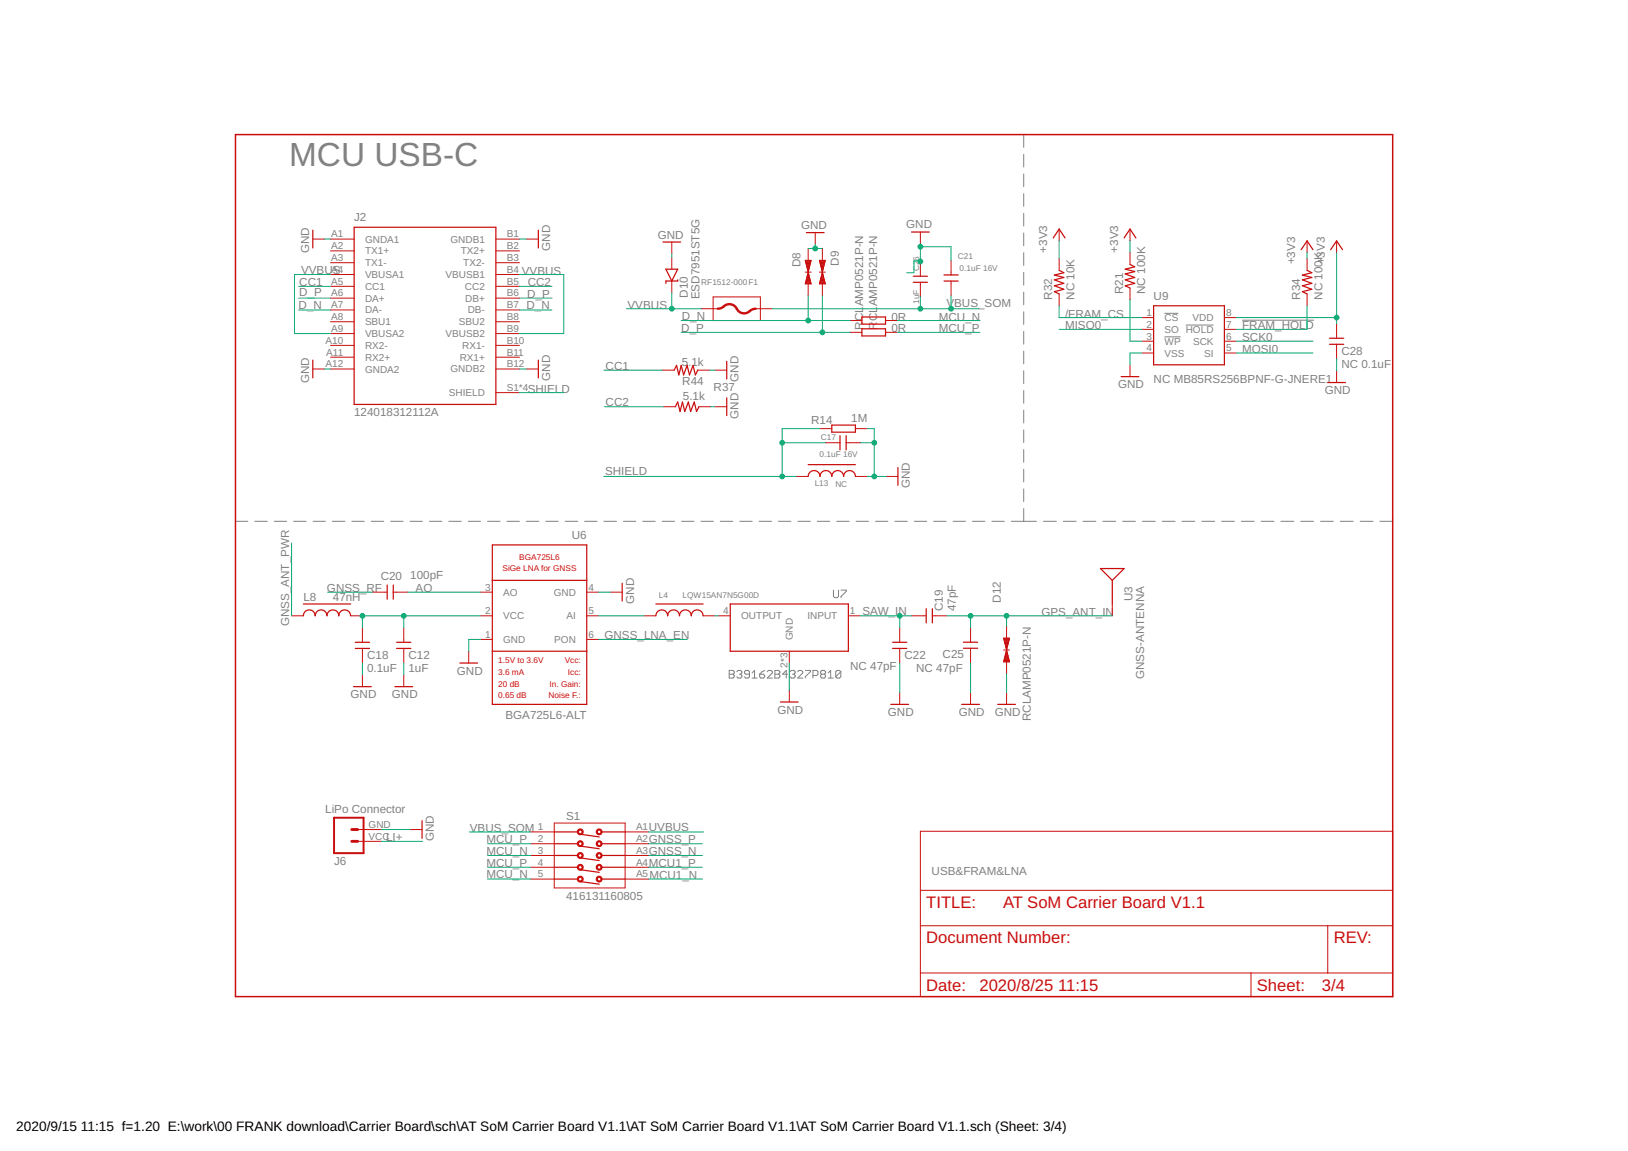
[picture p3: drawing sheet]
<svg xmlns="http://www.w3.org/2000/svg" width="420mm" height="297mm" viewBox="0 0 420 297" stroke-linecap="round" stroke-linejoin="round" font-family="sans-serif">
<g fill="none" stroke="#808080" stroke-width=".26">
<path d="M264.2 34.7v3.3M264.2 39.8v3.3M264.2 44.9v3.3M264.2 50v3.3M264.2 55.1v3.2M264.2 60.1v3.3M264.2 65.2v3.3M264.2 70.3v3.3M264.2 75.4v3.3M264.2 80.5v3.2M264.2 85.5v3.3M264.2 90.6v3.3"/>
<path d="M264.2 95.7v3.3M300.5 80.9h3.6M300.5 86.9h4.2M306 83.9h7.2M320.6 82.6h18.5M264.2 100.8v3.3M264.2 105.9v3.2M264.2 110.9v3.3M264.2 116v3.3M60.8 134.5h3.2M65.8 134.5h3.2M70.8 134.5h3.2"/>
<path d="M75.8 134.5h3.2M80.8 134.5h3.2M85.8 134.5h3.2M90.8 134.5h3.2M95.8 134.5h3.2M100.8 134.5h3.2M105.8 134.5h3.2M110.8 134.5h3.2M115.8 134.5h3.2M120.8 134.5h3.2M125.8 134.5h3.3M130.9 134.5h3.1"/>
<path d="M135.8 134.5h3.3M140.9 134.5h3.2M145.9 134.5h3.2M150.9 134.5h3.2M155.9 134.5h3.2M160.9 134.5h3.2M165.9 134.5h3.2M170.9 134.5h3.2M175.9 134.5h3.2M180.9 134.5h3.2M185.9 134.5h3.2M190.9 134.5h3.2"/>
<path d="M195.9 134.5h3.2M200.9 134.5h3.2M205.9 134.5h3.2M210.9 134.5h3.2M215.9 134.5h3.2M220.9 134.5h3.3M226 134.5h3.2M230.9 134.5h3.3M236 134.5h3.2M241 134.5h3.2M246 134.5h3.2M251 134.5h3.2"/>
<path d="M256 134.5h3.2M261 134.5h6.5M264.2 121.1v3.3M264.2 126.2v3.3M264.2 131.3v3.2M269.3 134.5h3.3M274.4 134.5h3.3M279.5 134.5h3.3M284.6 134.5h3.3M289.7 134.5h3.3M294.8 134.5h3.4M300 134.5h3.3"/>
<path d="M305.1 134.5h3.3M310.2 134.5h3.3M315.3 134.5h3.3M320.4 134.5h3.3M325.5 134.5h3.3M330.6 134.5h3.3M335.7 134.5h3.3M340.8 134.5h3.3M345.9 134.5h3.3M351 134.5h3.3M359.4 133.8v.7h-3.3M215.1 152.3v1.6l.3 .3h.7l.3-.3v-1.6"/>
<path d="M217.1 152.3h1.3v.3l-1.3 1.3v.3M188.2 173h1l.3 .4v.3l-.3 .3 .3 .3v.3l-.3 .4h-1zM188.2 174h1M190.2 173.4l.3-.4h.6l.4 .4v.3l-.4 .3M190.8 174h.3M191.1 174l.4 .3v.3l-.4 .4h-.6l-.3-.4M193.4 174h-1l-.3-.3v-.3l.3-.4h.7l.3 .4v1.2l-.3 .4h-.7l-.3-.4M194.1 175h1.3M194.1 173.7l.6-.7v2M196 174h1l.4 .3v.3l-.4 .4h-.6l-.4-.4zM197.4 173l-1.4 1M198 173.4l.3-.4h.7l.3 .4v.3l-1.3 1.3h1.3"/>
<path d="M200 173h1l.3 .4v.3l-.3 .3 .3 .3v.3l-.3 .4h-1zM200 174h1M203.2 174h-1.2l.9-1v2M203.9 173.4l.3-.4h.7l.3 .4v.3l-.3 .3M204.6 174h.3M204.9 174l.3 .3v.3l-.3 .4h-.7l-.3-.4M205.9 173.4l.3-.4h.6l.4 .4v.3l-1.3 1.3h1.3M207.8 173h1.3v.4l-1.3 1.2v.4M209.8 174.3h1l.3-.3v-.6l-.3-.4h-1v2M212.1 174l-.3-.3v-.3l.3-.4h.6l.4 .4v.3l-.4 .3M212.1 174l-.3 .3v.3l.3 .4h.6l.4-.4v-.3l-.4-.3M212.1 174h.6"/>
<path d="M213.7 175h1.3M213.7 173.7l.7-.7v2M217 173.4l-.3-.4h-.7l-.3 .4v1.2M217 173.4v1.2l-.3 .4h-.7l-.3-.4M217 173.4l-1.3 1.2"/>
</g>
<path d="M60.8 34.7h298.6v222.5h-298.6z" fill="none" stroke="#c90d0c" stroke-width=".38"/>
<g fill="none" stroke="#c90d0c" stroke-width=".26">
<path d="M237.5 59.9v3M273.3 59.1v3.1M291.6 59.1v3.1M80.7 61.7h3.1M85.3 61.7h6.1M85.3 64.7h6.1M85.3 67.8h6.1M85.3 70.8h6.1M85.3 73.9h6.1M85.3 76.9h6.1M85.3 80h6.1M128 61.7h6.1"/>
<path d="M128 64.7h6.1M128 67.8h6.1M128 70.8h6.1M128 73.9h6.1M128 76.9h6.1M128 80h6.1M135.9 61.7h3M173.4 62.5v3M173.4 66.4v3.1M173.4 72.5v3.1M181 79.7h4.3M184 76.6h12.2v6.1h-12.2z"/>
<path d="M195 79.7h4.3M207.8 70.2h1.5M207.8 67.2h1.5l-1.5 6.1h1.5zM207.8 67.3h1.5M207.9 73.2h1.4M207.9 73h1.4M207.9 67.4h1.4M207.9 72.9h1.3M207.9 67.6h1.4M207.9 67.7h1.3M208 72.7h1.2M208 67.9h1.2"/>
<path d="M208 72.5h1.1M208 68h1.1M208 72.4h1.1M208.1 72.2h1M208.1 68.2h1M208.1 68.3h1M208.1 72.1h.9M208.1 68.5h.9M208.2 71.9h.8M208.2 68.6h.8M208.2 71.8h.8M208.2 71.6h.7"/>
<path d="M208.2 68.8h.7M208.3 71.5h.6M208.3 68.9h.6M208.3 69.1h.6M208.3 71.3h.6M208.3 69.2h.5M208.3 71.2h.5M208.4 69.4h.4M208.4 71h.4M208.4 70.9h.3M208.4 69.5h.3M208.4 70.7h.3"/>
<path d="M208.4 69.7h.3M208.5 69.8h.2M208.5 70.6h.2M208.5 70h.1M208.5 70.4h.1M208.6 70.1h.1M208.6 64.1v3.1M208.6 73.3v3M210.4 60v3.1M211.5 70.2h1.5M211.5 67.2h1.5l-1.5 6.1h1.5zM211.5 73.2h1.5"/>
<path d="M211.5 67.3h1.5M211.5 73h1.4M211.5 67.4h1.4M211.6 67.6h1.3M211.6 72.9h1.3M211.6 67.7h1.3M211.6 72.7h1.3M211.6 67.9h1.2M211.7 72.5h1.1M211.7 72.4h1.1M211.7 68h1.1M211.7 68.2h1"/>
<path d="M211.7 72.2h1M211.8 68.3h.9M211.8 72.1h.9M211.8 68.5h.9M211.8 71.9h.9M211.8 71.8h.8M211.8 68.6h.8M211.9 71.6h.7M211.9 68.8h.7M211.9 68.9h.7M211.9 71.5h.7M211.9 69.1h.6"/>
<path d="M212 71.3h.5M212 69.2h.5M212 71.2h.5M212 71h.4M212 69.4h.4M212.1 70.9h.3M212.1 69.5h.3M212.1 69.7h.3M212.1 70.7h.3M212.1 69.8h.2M212.2 70.6h.1M212.2 70.4h.1"/>
<path d="M212.2 70h.1M212.2 70.1h.1M212.2 64.1v3.1M212.2 73.3v3M237.5 67.5v3.8M237.5 72.9v3.7M245.4 67.2v3.8M245.4 72.5v3.8M273.3 66.7v3.1M273.3 75.9v3M291.6 65.2v3M291.6 74.3v3.1"/>
<path d="M337.3 62.2v3M337.3 66.7v3.1M337.3 75.9v3M345 62.2v3M80.7 95.2h3.1M85.3 83h6.1M85.3 86.1h6.1M85.3 89.1h6.1M85.3 92.2h6.1M85.3 95.2h6.1M128 83h6.1M128 86.1h6.1"/>
<path d="M128 89.1h6.1M128 92.2h6.1M128 95.2h6.1M135.9 95.2h3M170.9 95.5h3.1M180.1 95.5h3M184.5 95.5h3.1M219.4 82.7h3M219.4 85.8h3M228.5 82.7h3.1M228.5 85.8h3.1M291.6 94.1v3.1"/>
<path d="M294.7 82h3M294.7 85h3M294.7 88.1h3M294.7 91.1h3M316 82h3M316 85h3M316 88.1h3M316 91.1h3M345 83.5v3.8M345 88.9v3.7M345 95.7v3M128 101.3h6.1"/>
<path d="M171.2 105h3.1M180.4 105h3M184.5 105h3.1M211.6 110.6h3.1M213 114.3h3.8M218.4 114.3h3.7M220.8 110.6h3M205.5 123h3.1M220.8 123h3M228.7 123h3M75.2 158.9h3.1M90.5 158.9h3"/>
<path d="M96.1 152.8h3.8M101.5 152.8h3.8M124 152.8h3.1M124 158.9h3.1M151.4 152.8h3.1M151.4 158.9h3.1M157.5 152.8h3.1M166.2 158.9h3.1M181.5 158.9h3M185.4 158.9h3.1M218.9 158.9h3.1M235.2 158.9h3.9"/>
<path d="M240.6 158.9h3.8M287.1 155.9v3M93.5 162v3.8M93.5 167.3v3.8M93.5 174.2v3M104.2 162v3.8M104.2 167.3v3.8M104.2 174.2v3M121 168.1v3M124 165h3.1M151.4 165h3.1M203.7 168.1v3"/>
<path d="M203.7 178.1v3.1M232.2 162v3.8M232.2 167.3v3.8M232.2 178.7v3.1M250.5 162v3.7M250.5 167.3v3.8M250.5 178.7v3.1M259 167.7h1.5M259 164.7h1.5l-1.5 6.1h1.5zM259.1 170.6h1.4M259.1 164.9h1.4M259.1 165h1.4"/>
<path d="M259.1 170.5h1.4M259.1 170.3h1.3M259.1 165.2h1.3M259.2 165.3h1.2M259.2 170.2h1.2M259.2 170h1.1M259.2 165.5h1.1M259.2 169.9h1.1M259.2 165.6h1.1M259.3 169.7h1M259.3 165.8h1M259.3 165.9h.9"/>
<path d="M259.3 169.6h.9M259.4 169.4h.8M259.4 166.1h.8M259.4 169.2h.8M259.4 166.2h.8M259.4 169.1h.7M259.4 166.4h.7M259.5 169h.6M259.5 166.5h.6M259.5 166.7h.6M259.5 168.8h.5M259.5 168.7h.5"/>
<path d="M259.5 166.8h.5M259.6 168.5h.4M259.6 167h.4M259.6 168.3h.3M259.6 167.1h.3M259.7 167.3h.2M259.7 168.2h.2M259.7 167.4h.2M259.7 168h.1M259.7 167.9h.1M259.7 167.6h.1M259.8 161.6v3.1"/>
<path d="M259.8 170.8v3M259.8 178.7v3.1M259.8 167.7v.1M92.3 214.1h6.1M92.3 217.1h6.1M105.9 214.1h3M137 214.7h6M137 217.7h6M143 212.4h18.3v16.8h-18.3zM161.3 214.7h6.1M161.3 217.7h6.1M237.5 214.5h121.9v42.7h-121.9z"/>
<path d="M137 220.8h6M137 223.8h6M137 226.9h6M161.3 220.8h6.1M161.3 223.8h6.1M161.3 226.9h6.1M237.5 238.9h121.9M237.5 229.8h121.9M342.7 238.9v12.2M237.5 251.1h121.9M322.9 251.1v6.1"/>
</g>
<g fill="none" stroke="#c90d0c" stroke-width=".32">
<path d="M80.7 59.4v4.6M91.4 58.7h36.6v45.7h-36.6zM138.9 59.4v4.6M235.2 59.9h4.6M171.1 62.5h4.6M171.9 69.5h3l-1.5 3zM174.9 72.2v.3h-3v.6M208.1 60h4.6M235.7 71.3h3.7M235.7 72.9h3.7M243.6 72.5h3.7M243.6 71h3.7"/>
<path d="M271.8 61.4l1.5-2.3 1.6 2.3M273.3 69.8l1.3 .6-2.5 .6 2.5 .6-2.5 .6 2.5 .9-2.5 .6 2.5 1-2.5 .6 1.2 .6M290.1 61.4l1.5-2.3 1.6 2.3M291.6 68.2l1.2 .7-2.4 .6 2.4 .6-2.4 .6 2.4 .9-2.4 .6 2.4 .9-2.4 .6 1.2 .6M297.7 78.9h18.3v15.2h-18.3zM335.8 64.4l1.5-2.2 1.6 2.2M337.3 69.8l1.3 .6-2.5 .6 2.5 .6-2.5 .6 2.5 .9-2.5 .6 2.5 1-2.5 .6 1.2 .6M343.4 64.4l1.6-2.2 1.5 2.2M80.7 92.9v4.6M138.9 92.9v4.6M174 95.5l.6-1.2 .6 2.5 .6-2.5 .6 2.5 .9-2.5 .6 2.5 1-2.5 .6 2.5 .6-1.3M187.6 93.2v4.6"/>
<path d="M222.4 81.8h6.1v1.9h-6.1zM222.4 84.9h6.1v1.8h-6.1zM289.3 97.2h4.6M342.7 98.7h4.5M343.1 87.3h3.7M343.1 88.9h3.7M174.3 105l.6-1.2 .6 2.4 .6-2.4 .6 2.4 1-2.4 .5 2.4 1-2.4 .6 2.4 .6-1.2M187.6 102.7v4.6M208.6 119.9h12.2M214.7 109.7h6.1v1.8h-6.1zM216.8 112.4v3.7M218.4 112.4v3.7"/>
<path d="M208.6 123a1.52 1.52 0 0 1 1.5-1.6 1.52 1.52 0 0 1 1.5 1.6 1.52 1.52 0 0 1 1.5-1.6 1.52 1.52 0 0 1 1.6 1.6 1.52 1.52 0 0 1 1.5-1.6 1.52 1.52 0 0 1 1.5 1.6 1.52 1.52 0 0 1 1.5-1.6 1.52 1.52 0 0 1 1.6 1.6M231.7 120.7v4.5M78.3 158.9a1.52 1.52 0 0 1 1.5-1.5 1.52 1.52 0 0 1 1.5 1.5 1.52 1.52 0 0 1 1.6-1.5 1.52 1.52 0 0 1 1.5 1.5 1.52 1.52 0 0 1 1.5-1.5 1.52 1.52 0 0 1 1.5 1.5 1.52 1.52 0 0 1 1.6-1.5 1.52 1.52 0 0 1 1.5 1.5M78.3 155.9h12.2M99.9 151v3.6M101.5 151v3.6M127.1 140.6h24.3v41.2h-24.3zM127.1 149.8h24.3M160.6 150.5v4.6M169.3 158.9a1.52 1.52 0 0 1 1.5-1.5 1.52 1.52 0 0 1 1.5 1.5 1.52 1.52 0 0 1 1.5-1.5 1.52 1.52 0 0 1 1.6 1.5 1.52 1.52 0 0 1 1.5-1.5 1.52 1.52 0 0 1 1.5 1.5 1.52 1.52 0 0 1 1.5-1.5 1.52 1.52 0 0 1 1.6 1.5M169.3 155.9h12.2M188.5 155.9h30.4v12.2h-30.4z"/>
<path d="M239 157.1v3.6M240.6 157.1v3.6M284 146.7h6.1l-3 3.1zM287.1 149.8v6.1M91.2 177.2h4.6M91.7 165.8h3.7M91.7 167.3h3.7M101.9 177.2h4.6M102.4 165.8h3.6M102.4 167.3h3.6M118.7 171.1h4.6M127.1 168.1h24.3"/>
<path d="M230.4 165.8h3.6M230.4 167.3h3.6M248.6 165.7h3.7M248.6 167.3h3.7M201.4 181.2h4.6M229.9 181.8h4.6M248.2 181.8h4.6M257.5 181.8h4.6M108.9 211.8v4.6M143 214.7h6.1M143 217.7h6.1M149.6 218.3l5 .7"/>
<path d="M149.7 215.3l4.9 .7M155.2 214.7h6.1M155.2 217.7h6.1M143 220.8h6.1M143 223.8h6.1M143 226.9h6.1M149.6 221.4l5 .7M149.6 224.4l5 .7M149.6 227.5l5 .7M155.2 220.8h6.1M155.2 223.8h6.1M155.2 226.9h6.1"/>
</g>
<path d="M185.3 79.7l1.2-.4a2.26 2.26 0 0 1 3.9 .7 2.19 2.19 0 0 0 3.4 0l1.2-.3" fill="none" stroke="#c90d0c" stroke-width=".61"/>
<g fill="#c90d0c" stroke="#c90d0c" stroke-width=".26">
<path d="M154.1 214.2a.76 .76 0 0 1 1.2 0 .76 .76 0 0 1-.4 1.2 .76 .76 0 0 1-1-.7h.3a.46 .46 0 0 1 .6-.4 .46 .46 0 0 1 .1 .8 .46 .46 0 0 1-.7-.3l-.3-.1z" fill-rule="evenodd"/>
<path d="M149.2 214.2a.76 .76 0 0 1 1.2 .1 .76 .76 0 0 1-.4 1.1 .76 .76 0 0 1-1-.7h.3a.46 .46 0 0 1 .7-.4 .46 .46 0 0 1 .1 .8 .46 .46 0 0 1-.8-.3l-.3-.1z" fill-rule="evenodd"/>
<path d="M154.1 217.2a.76 .76 0 0 1 1.2 .1 .76 .76 0 0 1-.4 1.1 .76 .76 0 0 1-1-.7h.3a.46 .46 0 0 1 .6-.4 .46 .46 0 0 1 .1 .8 .46 .46 0 0 1-.7-.2l-.3-.2z" fill-rule="evenodd"/>
<path d="M149.2 217.2a.76 .76 0 0 1 1.2 .1 .76 .76 0 0 1-.4 1.2 .76 .76 0 0 1-1-.8h.3a.46 .46 0 0 1 .7-.4 .46 .46 0 0 1 .1 .8 .46 .46 0 0 1-.8-.2l-.3-.2z" fill-rule="evenodd"/>
<path d="M154.1 220.3a.76 .76 0 0 1 1.2 0 .76 .76 0 0 1-.4 1.2 .76 .76 0 0 1-1-.7h.3a.46 .46 0 0 1 .6-.4 .46 .46 0 0 1 .1 .7 .46 .46 0 0 1-.7-.2v-.1h-.3z" fill-rule="evenodd"/>
<path d="M149.2 220.3a.76 .76 0 0 1 1.2 .1 .76 .76 0 0 1-.4 1.1 .76 .76 0 0 1-1-.7h.3a.46 .46 0 0 1 .7-.4 .46 .46 0 0 1 .1 .7 .46 .46 0 0 1-.8-.2v-.1h-.3z" fill-rule="evenodd"/>
<path d="M154.1 223.3a.76 .76 0 0 1 1.2 .1 .76 .76 0 0 1-.4 1.1 .76 .76 0 0 1-1-.7h.3a.46 .46 0 0 1 .6-.4 .46 .46 0 0 1 .1 .8 .46 .46 0 0 1-.7-.2v-.2h-.3z" fill-rule="evenodd"/>
<path d="M149.2 223.3a.76 .76 0 0 1 1.2 .1 .76 .76 0 0 1-.4 1.2 .76 .76 0 0 1-1-.8h.3a.46 .46 0 0 1 .7-.4 .46 .46 0 0 1 .1 .8 .46 .46 0 0 1-.8-.2v-.2h-.3z" fill-rule="evenodd"/>
<path d="M154.1 226.4a.76 .76 0 0 1 1.2 0 .76 .76 0 0 1-.4 1.2 .76 .76 0 0 1-1-.7h.3a.46 .46 0 0 1 .6-.4 .46 .46 0 0 1 .1 .7 .46 .46 0 0 1-.7-.2v-.1h-.3z" fill-rule="evenodd"/>
<path d="M149.2 226.4a.76 .76 0 0 1 1.2 .1 .76 .76 0 0 1-.4 1.1 .76 .76 0 0 1-1-.7h.3a.46 .46 0 0 1 .7-.4 .46 .46 0 0 1 .1 .7 .46 .46 0 0 1-.8-.2v-.1h-.3z" fill-rule="evenodd"/>
</g>
<path d="M86.2 211h7.6v9.2h-7.6z" fill="none" stroke="#c90d0c" stroke-width=".51"/>
<path d="M90.8 217.1h1.5M90.8 214.1h1.5" fill="none" stroke="#c90d0c" stroke-width=".74"/>
<g fill="none" stroke="#0dab76" stroke-width=".26">
<path d="M77.1 76.9h8.2M77.1 80h8.2M77.1 73.9h8.2M83.8 61.7h1.5M85.3 70.8h-9.3v15.3h9.3M134.1 70.8h11.4v15.3h-11.4M134.1 76.9h8.4M134.1 80h8.4M134.1 73.9h8.4M134.1 61.7h1.8M161.6 79.7h19.4M173.4 65.5v.9"/>
<path d="M173.4 75.6v4.1M199.3 79.7h53.3M208.6 76.3v6.4M208.6 64.1h3.6M210.4 63.1v1M212.2 76.3v9.5M237.5 62.9v4.6M237.5 76.6v3.1M237.5 63.7h7.9v3.5M237.5 67.3h-1.6v3.1h-1.9M245.4 76.3v3.4M273.3 62.2v4.5"/>
<path d="M273.3 78.9v3.1h21.4M291.6 77.4v10.7h3.1M291.6 62.2v3M337.3 78.9v6.1h-18.3M337.3 65.2v1.5M345 65.2v18.3M83.8 95.2h1.5M134.1 95.2h1.8M155.9 95.5h15M175.8 82.7h43.6M175.8 85.8h43.6M183.1 95.5h1.4"/>
<path d="M231.6 82.7h21.3M231.6 85.8h21.3M273.3 85h21.4M294.7 91.1h-3.1v3M319 91.1h19.9M319 88.1h19.9M319 82h26M345 92.6v3.1M134.1 101.3h11.4M156 105h15.2M183.4 105h1.1M201.9 114.3h11.1"/>
<path d="M211.6 110.6h-9.7v12.4M222.1 114.3h3.5M223.8 110.6h1.8v12.4M155.9 123h49.6M223.8 123h4.9M75.2 140.2v18.7M84.5 152.8h11.6M104.2 158.9v3.1M105.3 152.8h18.7M124 158.9h-30.5v3.1M154.5 152.8h3M154.5 158.9h11.7"/>
<path d="M184.5 158.9h.9M222 158.9h13.2M232.2 158.9v3.1M244.4 158.9h42.7M250.5 158.9v3.1M259.8 158.9v2.7M93.5 171.1v3.1M104.2 171.1v3.1M124 165h-3v3.1M154.5 165h22.8M203.7 171.1v7M232.2 171.1v7.6"/>
<path d="M250.5 171.1v7.6M259.8 173.8v4.9M98.4 217.1h10.7M98.4 214.1h7.5M121.1 214.7h15.9M125.8 217.7h11.2M167.4 217.7h13.9M167.4 214.7h14.2M125.8 226.9h11.2M125.8 220.8h11.2M125.8 223.8h11.2M167.4 226.9h13.9"/>
<path d="M167.4 220.8h13.9M167.4 223.8h13.9"/>
</g>
<g fill="#0dab76" stroke="#0dab76" stroke-width=".26">
<circle cx="201.9" cy="114.3" r=".61"/>
<circle cx="201.9" cy="123" r=".61"/>
<circle cx="173.4" cy="79.7" r=".61"/>
<circle cx="245.4" cy="79.7" r=".61"/>
<circle cx="237.5" cy="79.7" r=".61"/>
<circle cx="250.5" cy="158.9" r=".61"/>
<circle cx="259.8" cy="158.9" r=".61"/>
<circle cx="232.2" cy="158.9" r=".61"/>
<circle cx="345" cy="82" r=".61"/>
<circle cx="212.2" cy="85.8" r=".61"/>
<circle cx="208.6" cy="82.7" r=".61"/>
<circle cx="237.5" cy="63.7" r=".61"/>
<circle cx="237.5" cy="67.5" r=".61"/>
<circle cx="225.6" cy="114.3" r=".61"/>
<circle cx="225.6" cy="123" r=".61"/>
<circle cx="210.4" cy="64.1" r=".61"/>
<circle cx="93.5" cy="158.9" r=".61"/>
<circle cx="104.2" cy="158.9" r=".61"/>
</g>
<text font-size="8.6" fill="#808080" x="74.6" y="43">MCU USB-C</text>
<g font-size="4.3" fill="#c90d0c">
<text x="239.1" y="234.3">TITLE:</text>
<text x="258.9" y="234.3">AT SoM Carrier Board V1.1</text>
<text x="239.1" y="243.5">Document Number:</text>
<text x="344.2" y="243.5">REV:</text>
<text x="239.1" y="255.7">Date:</text>
<text x="252.8" y="255.7">2020/8/25</text>
<text x="273.1" y="255.7">11:15</text>
<text x="324.4" y="255.7">Sheet:</text>
<text x="341.1" y="255.7">3/4</text>
</g>
<g font-size="3.5">
<text x="4.2" y="291.8">2020/9/15</text>
<text x="20.9" y="291.8">11:15 f=1.20 E:\work\00 FRANK download\Carrier Board\sch\AT SoM Carrier Board V1.1\AT SoM Carrier Board V1.1\AT SoM Carrier Board V1.1.sch (Sheet: 3/4)</text>
</g>
<g font-size="3" fill="#808080">
<text x="91.4" y="57.1">J2</text>
<text x="206.8" y="59.1">GND</text>
<text x="233.9" y="59">GND</text>
<text x="79.8" y="65.3" transform="rotate(-90 79.8 65.3)">GND</text>
<text x="142" y="64.7" transform="rotate(-90 142 64.7)">GND</text>
<text x="169.7" y="61.6">GND</text>
<text x="270.3" y="65.2" transform="rotate(-90 270.3 65.2)">+3V3</text>
<text x="288.6" y="65.2" transform="rotate(-90 288.6 65.2)">+3V3</text>
<text x="77.7" y="70.7">VVBUS</text>
<text x="134.7" y="71">VVBUS</text>
<text x="206.6" y="69" transform="rotate(-90 206.6 69)">D8</text>
<text x="216.5" y="68.6" transform="rotate(-90 216.5 68.6)">D9</text>
<text x="334.3" y="68.3" transform="rotate(-90 334.3 68.3)">+3V3</text>
<text x="77.2" y="76.5">D_P</text>
<text x="77.2" y="73.7">CC1</text>
<text x="136" y="76.8">D_P</text>
<text x="136.2" y="73.7">CC2</text>
<text x="177.5" y="76.8" transform="rotate(-90 177.5 76.8)">D10</text>
<text x="180.5" y="77.2" transform="rotate(-90 180.5 77.2)">ESD7951ST5G</text>
<text x="271.5" y="77.4" transform="rotate(-90 271.5 77.4)">R32</text>
<text x="277.3" y="77.4" transform="rotate(-90 277.3 77.4)">NC 10K</text>
<text x="289.8" y="75.9" transform="rotate(-90 289.8 75.9)">R21</text>
<text x="295.6" y="75.9" transform="rotate(-90 295.6 75.9)">NC 100K</text>
<text x="297.7" y="77.4">U9</text>
<text x="335.5" y="77.4" transform="rotate(-90 335.5 77.4)">R34</text>
<text x="341.3" y="77.4" transform="rotate(-90 341.3 77.4)">NC 100+K3V3</text>
<text x="77.1" y="79.8">D_N</text>
<text x="135.9" y="79.7">D_N</text>
<text x="161.9" y="79.7">VVBUS</text>
<text x="176" y="82.6">D_N</text>
<text x="222.7" y="82.9" transform="rotate(-90 222.7 82.9)">CL</text>
<text x="222.7" y="79.1" transform="rotate(-90 222.7 79.1)">AMP0521P-N</text>
<text x="226.4" y="82.9" transform="rotate(-90 226.4 82.9)">CL</text>
<text x="226.4" y="79.1" transform="rotate(-90 226.4 79.1)">AMP0521P-N</text>
<text x="230.1" y="82.7">0R</text>
<text x="242.3" y="82.7">MCU_N</text>
<text x="244.2" y="79.2">V</text>
<text x="246.2" y="79.2">BUS_SOM</text>
<text x="274.9" y="82">/FRAM_CS</text>
<text x="175.8" y="85.8">D_P</text>
<text x="222.7" y="85.1" transform="rotate(-90 222.7 85.1)">R</text>
<text x="226.4" y="85.1" transform="rotate(-90 226.4 85.1)">R</text>
<text x="230.1" y="85.8">0R</text>
<text x="242.3" y="85.8">MCU_P</text>
<text x="274.9" y="85">MISO0</text>
<text x="320.6" y="88.1">SCK0</text>
<text x="320.6" y="85">FRAM_HOLD</text>
<text x="156.3" y="95.4">CC1</text>
<text x="175.9" y="94.5">5.1k</text>
<text x="320.6" y="91.1">MOSI0</text>
<text x="346.2" y="94.9">NC 0.1uF</text>
<text x="346.2" y="91.6">C28</text>
<text x="79.8" y="98.9" transform="rotate(-90 79.8 98.9)">GND</text>
<text x="136.2" y="101.3">SHIELD</text>
<text x="142" y="98.3" transform="rotate(-90 142 98.3)">GND</text>
<text x="176.1" y="99.5">R44</text>
<text x="184.2" y="101">R37</text>
<text x="190.6" y="98.6" transform="rotate(-90 190.6 98.6)">GND</text>
<text x="288.6" y="100.2">GND</text>
<text x="297.7" y="98.7">NC MB85RS256BPNF-G-JNERE1</text>
<text x="341.9" y="101.8">GND</text>
<text x="91.4" y="107.4">124018312112A</text>
<text x="156.3" y="104.8">CC2</text>
<text x="176.2" y="103.1">5.1k</text>
<text x="190.6" y="108" transform="rotate(-90 190.6 108)">GND</text>
<text x="209.3" y="109.4">R14</text>
<text x="219.7" y="108.8">1M</text>
<text x="156.2" y="122.6">SHIELD</text>
<text x="234.8" y="126" transform="rotate(-90 234.8 126)">GND</text>
<text x="147.6" y="139.1">U6</text>
<text x="98.3" y="149.6">C20</text>
<text x="105.9" y="149.3">100pF</text>
<text x="78.3" y="155.1">L8</text>
<text x="84.4" y="152.7">GNSS_RF</text>
<text x="85.9" y="155.1">47nH</text>
<text x="107.2" y="152.8">AO</text>
<text x="163.6" y="155.9" transform="rotate(-90 163.6 155.9)">GND</text>
<text x="258.3" y="155.6" transform="rotate(-90 258.3 155.6)">D12</text>
<text x="292.2" y="155.1" transform="rotate(-90 292.2 155.1)">U3</text>
<text x="74.6" y="161.7" transform="rotate(-90 74.6 161.7)">GNSS_ANT_PWR</text>
<text x="222.6" y="158.8">SAW_IN</text>
<text x="243.3" y="157.7" transform="rotate(-90 243.3 157.7)">C19</text>
<text x="246.7" y="157.7" transform="rotate(-90 246.7 157.7)">47pF</text>
<text x="268.8" y="158.9">GPS_ANT_IN</text>
<text x="156" y="165">GNSS_LNA_EN</text>
<text x="94.8" y="173.4">0.1uF</text>
<text x="94.8" y="170">C18</text>
<text x="105.4" y="173.4">1uF</text>
<text x="105.4" y="170">C12</text>
<text x="219.4" y="172.9">NC 47pF</text>
<text x="233.4" y="170">C22</text>
<text x="236.5" y="173.4">NC 47pF</text>
<text x="243.3" y="169.9">C25</text>
<text x="117.9" y="174.2">GND</text>
<text x="295.3" y="175.2" transform="rotate(-90 295.3 175.2)">GNSS-ANTENNA</text>
<text x="90.5" y="180.2">GND</text>
<text x="101.2" y="180.2">GND</text>
<text x="130.4" y="185.4">BGA725L6-ALT</text>
<text x="200.7" y="184.2">GND</text>
<text x="229.1" y="184.8">GND</text>
<text x="247.4" y="184.8">GND</text>
<text x="256.7" y="184.8">GND</text>
<text x="266" y="186.1" transform="rotate(-90 266 186.1)">RCLAMP0521P-N</text>
<text x="83.9" y="209.8">LiPo Connector</text>
<text x="121.3" y="214.8">VBUS_SOM</text>
<text x="146.1" y="211.6">S1</text>
<text x="167.4" y="214.5">UVBUS</text>
<text x="99.6" y="217">LI+</text>
<text x="112" y="217.1" transform="rotate(-90 112 217.1)">GND</text>
<text x="125.5" y="220.6">MCU_N</text>
<text x="125.5" y="217.6">MCU_P</text>
<text x="167.4" y="217.6">GNSS_P</text>
<text x="167.4" y="220.6">GNSS_N</text>
<text x="86.2" y="223.2">J6</text>
<text x="125.5" y="226.6">MCU_N</text>
<text x="125.5" y="223.8">MCU_P</text>
<text x="167.4" y="223.8">MCU1_P</text>
<text x="167.6" y="226.7">MCU1_N</text>
<text x="240.4" y="225.8">USB&amp;FRAM&amp;LNA</text>
<text x="146.1" y="232.2">416131160805</text>
</g>
<g font-size="2.6" fill="#808080">
<text x="85.4" y="61.3">A1</text>
<text x="85.4" y="64.3">A2</text>
<text x="94.2" y="62.6">GNDA1</text>
<text x="94.2" y="65.7">TX1+</text>
<text x="116.3" y="62.6">GNDB1</text>
<text x="118.9" y="65.7">TX2+</text>
<text x="130.8" y="61.3">B1</text>
<text x="130.8" y="64.3">B2</text>
<text x="85.4" y="67.4">A3</text>
<text x="85.4" y="70.4">A4</text>
<text x="94.2" y="68.7">TX1-</text>
<text x="94.2" y="71.8">VBUSA1</text>
<text x="115" y="71.7">VBUSB1</text>
<text x="119.5" y="68.7">TX2-</text>
<text x="130.8" y="67.4">B3</text>
<text x="130.8" y="70.4">B4</text>
<text x="85.4" y="73.5">A5</text>
<text x="85.4" y="76.5">A6</text>
<text x="94.2" y="74.8">CC1</text>
<text x="94.2" y="77.9">DA+</text>
<text x="120" y="74.8">CC2</text>
<text x="120.1" y="77.8">DB+</text>
<text x="130.8" y="73.5">B5</text>
<text x="130.8" y="76.5">B6</text>
<text x="85.4" y="79.6">A7</text>
<text x="85.4" y="82.6">A8</text>
<text x="94.2" y="80.9">DA-</text>
<text x="94.2" y="83.9">SBU1</text>
<text x="118.4" y="83.9">SBU2</text>
<text x="120.7" y="80.9">DB-</text>
<text x="130.8" y="79.6">B7</text>
<text x="130.8" y="82.6">B8</text>
<text x="295.9" y="81.5">1</text>
<text x="300.5" y="82.9">CS</text>
<text x="307.8" y="82.9">VDD</text>
<text x="316.4" y="81.5">8</text>
<text x="84" y="88.7">A10</text>
<text x="85.4" y="85.7">A9</text>
<text x="94.2" y="87">VBUSA2</text>
<text x="115" y="87">VBUSB2</text>
<text x="130.8" y="85.7">B9</text>
<text x="130.8" y="88.7">B10</text>
<text x="295.9" y="87.6">3</text>
<text x="295.9" y="84.6">2</text>
<text x="300.5" y="89">WP</text>
<text x="300.5" y="85.9">SO HOLD</text>
<text x="307.9" y="89">SCK</text>
<text x="316.4" y="84.6">7</text>
<text x="316.4" y="87.6">6</text>
<text x="84" y="94.8">A12</text>
<text x="84.2" y="91.7">A11</text>
<text x="94.2" y="90">RX2-</text>
<text x="94.2" y="93.1">RX2+</text>
<text x="118.6" y="93.1">RX1+</text>
<text x="119.3" y="90">RX1-</text>
<text x="130.8" y="91.7">B11</text>
<text x="130.8" y="94.8">B12</text>
<text x="295.9" y="90.7">4</text>
<text x="300.5" y="92">VSS</text>
<text x="310.8" y="92">SI</text>
<text x="316.4" y="90.7">5</text>
<text x="94.2" y="96.1">GNDA2</text>
<text x="116.3" y="96.1">GNDB2</text>
<text x="130.8" y="100.9">S1*4</text>
<text x="115.9" y="102.2">SHIELD</text>
<text x="125.2" y="152.4">3</text>
<text x="129.9" y="153.7">AO</text>
<text x="142.9" y="153.7">GND</text>
<text x="151.9" y="152.4">4</text>
<text x="125.2" y="158.5">2</text>
<text x="129.9" y="159.8">VCC</text>
<text x="146.2" y="159.8">AI</text>
<text x="151.9" y="158.5">5</text>
<text x="186.6" y="158.5">4</text>
<text x="191.3" y="159.8">OUTPUT</text>
<text x="208.4" y="159.8">INPUT</text>
<text x="219.4" y="158.5">1</text>
<text x="125.2" y="164.6">1</text>
<text x="129.9" y="165.9">GND</text>
<text x="143" y="165.9">PON</text>
<text x="151.9" y="164.6">6</text>
<text x="204.6" y="165.3" transform="rotate(-90 204.6 165.3)">GND</text>
<text x="203.3" y="172.4" transform="rotate(-90 203.3 172.4)">2*3</text>
<text x="95.1" y="213.6">GND</text>
<text x="138.8" y="214.3">1</text>
<text x="164.1" y="214.3">A1</text>
<text x="95.1" y="216.7">VCC</text>
<text x="138.8" y="217.3">2</text>
<text x="138.8" y="220.4">3</text>
<text x="164.1" y="217.3">A2</text>
<text x="164.1" y="220.4">A3</text>
<text x="138.8" y="223.4">4</text>
<text x="138.8" y="226.4">5</text>
<text x="164.1" y="223.4">A4</text>
<text x="164.1" y="226.4">A5</text>
</g>
<g font-size="2.1" fill="#808080">
<text x="237.2" y="70" transform="rotate(-90 237.2 70)">C26</text>
<text x="247.2" y="66.9">C21</text>
<text x="247.7" y="70.1">0.1uF 16V</text>
<text x="181" y="73.6">RF1512-000F1</text>
<text x="237.2" y="78.4" transform="rotate(-90 237.2 78.4)">1uF</text>
<text x="211.8" y="113.7">C17</text>
<text x="211.5" y="117.9">0.1uF 16V</text>
<text x="210.3" y="125.5">L13</text>
<text x="215.6" y="125.7">NC</text>
<text x="170" y="154.3">L4</text>
<text x="176.1" y="154.3">LQW15AN7N5G00D</text>
</g>
<g font-size="2.1" fill="#c90d0c">
<text x="129.7" y="147.5">SiGe LNA for GNSS</text>
<text x="134" y="144.4">BGA725L6</text>
<text x="128.6" y="171.1">1.5V to 3.6V</text>
<text x="145.7" y="171.1">Vcc:</text>
<text x="128.6" y="174.2">3.6 mA</text>
<text x="128.6" y="177.2">20 dB</text>
<text x="141.8" y="177.2">In. Gain:</text>
<text x="146.6" y="174.2">Icc:</text>
<text x="128.6" y="180.2">0.65 dB</text>
<text x="141.6" y="180.2">Noise F.:</text>
</g>
</svg>
